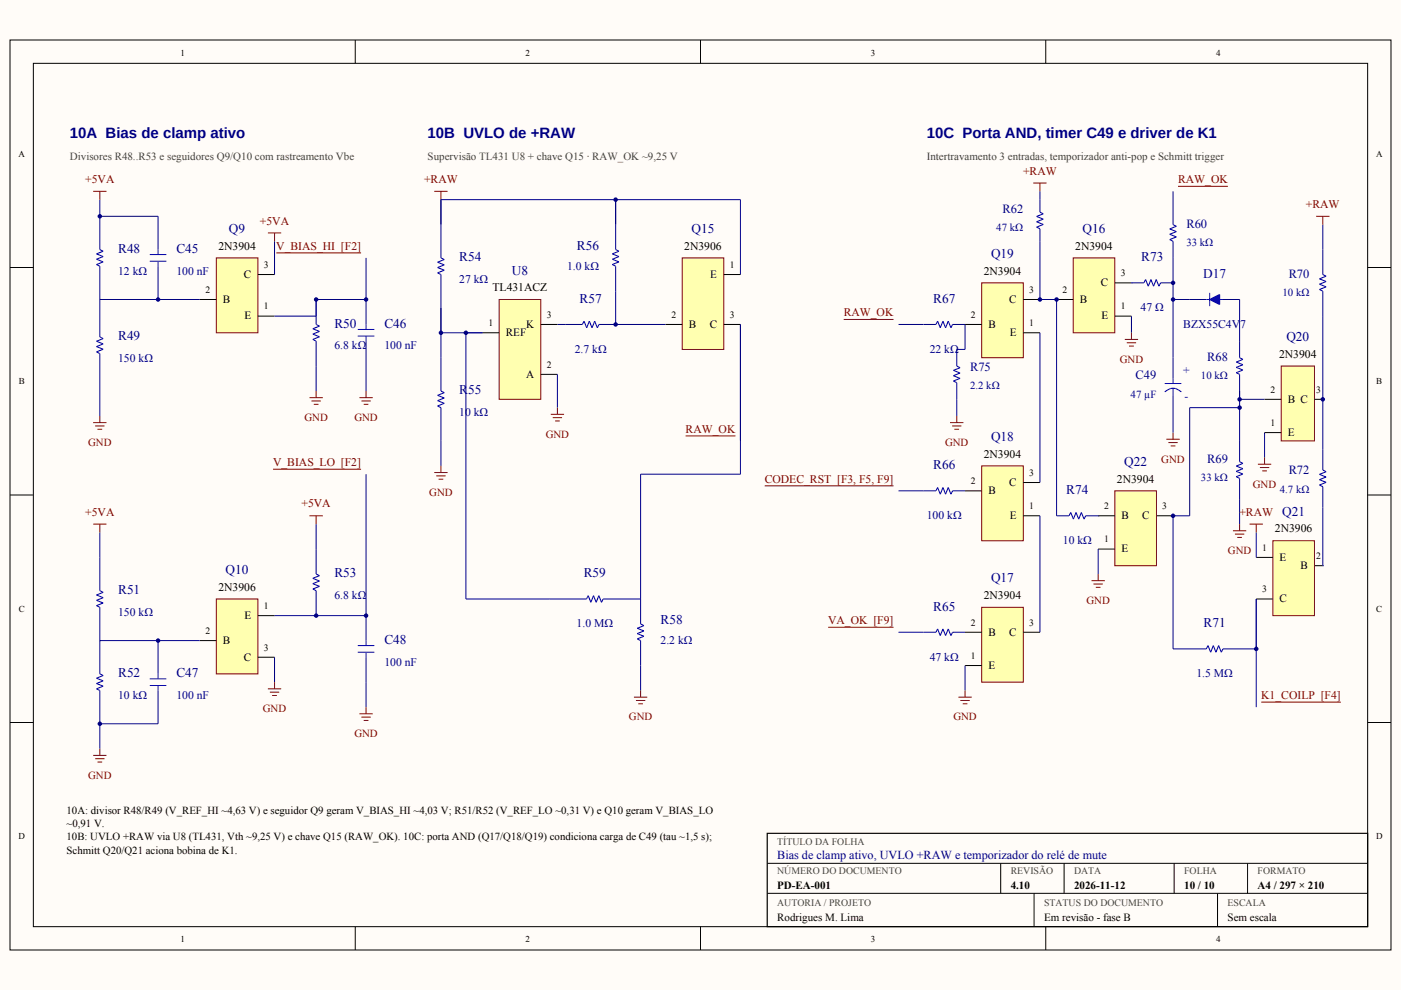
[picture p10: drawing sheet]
<svg xmlns="http://www.w3.org/2000/svg" width="297mm" height="210mm" viewBox="0 0 297 210" stroke-linecap="round" stroke-linejoin="round" font-family="sans-serif">
<path d="M0 0h297v209.9h-297z" fill-rule="evenodd" fill="#fffcf8"/>
<g fill="none" stroke="#000" stroke-width=".21">
<path d="M2.1 8.5h292.8v192.9h-292.8zM7.1 13.4h282.9v183.1h-282.9zM75.3 8.5v4.9M148.5 8.5v4.9M221.7 8.5v4.9M2.1 56.7h5M290 56.7h4.9M2.1 105h5M290 105h4.9M2.1 153.2h5M290 153.2h4.9M75.3 196.5v4.9"/>
<path d="M148.5 196.5v4.9M162.7 183h127.3M162.7 189.4h127.3M212.2 183v6.4M219.2 189.4v7.1M221.7 196.5v4.9M225.6 183v6.4M248.9 183v6.4M258.1 189.4v7.1M264.5 183v6.4"/>
</g>
<path d="M162.7 176.7h127.3v19.8h-127.3z" fill="none" stroke="#000" stroke-width=".25"/>
<path d="M21.2 42.3v10.6M21.2 56.4v15M21.2 45.9h12.3v7M33.5 56.4v7.1h-12.3M21.2 63.5h.1M21.2 75v13.2" fill="none" stroke="#000080" stroke-width=".21"/>
<path d="M21.2 52.9l.7 .4-1.4 .5 1.4 .6-1.4 .6 1.4 .5-1.4 .6 .7 .3M21.2 71.4l.7 .4-1.4 .6 1.4 .5-1.4 .6 1.4 .5-1.4 .6 .7 .4" fill="none" stroke="#00f" stroke-width=".23"/>
<path d="M19.8 40.6h2.8M21.2 40.6v1.7M19.8 89.6h2.8M20.2 90.3h2M20.7 91h1M21.2 88.2v1.4" fill="none" stroke="#800000" stroke-width=".21"/>
<path d="M31.7 54h3.6M31.7 55.4h3.6M33.5 52.9v1.1M33.5 55.4v1" fill="none" stroke="#00f" stroke-width=".21"/>
<path d="M45.9 54.7h8.8v15.9h-8.8z" fill-rule="evenodd" fill="#ffffb0" stroke="#800000" stroke-width=".21"/>
<path d="M54.7 58.2h3.5M42.3 63.5h3.6M54.7 67h3.5" fill="none" stroke="#000" stroke-width=".21"/>
<g fill="none" stroke="#000080" stroke-width=".21">
<path d="M58.2 51.2v7M77.6 54.7v14.1M33.5 63.5h8.8M58.2 67h8.8M67 72.3v10.6M77.6 63.5h-10.6v5.3M77.6 72.3v10.6M21.2 112.9v12.3M21.2 135.8h.1M21.2 128.8v14.1M21.2 135.8h12.3v7.1M21.2 146.4v12.4"/>
<path d="M33.5 146.4v7.1h-12.3"/>
</g>
<g fill="none" stroke="#800000" stroke-width=".21">
<path d="M56.8 49.4h2.8M58.2 49.4v1.8M58.6 53.6h18M65.6 84.3h2.8M66 85h2M66.5 85.7h1M67 82.9v1.4M76.2 84.3h2.8M76.6 85h2M77.1 85.7h1M77.6 82.9v1.4M19.8 111.1h2.8"/>
<path d="M21.2 111.1v1.8M21.2 158.8v1.4M19.8 160.2h2.8M20.2 160.9h2M20.7 161.6h1"/>
</g>
<path d="M67 68.8l.7 .3-1.4 .6 1.4 .6-1.4 .5 1.4 .6-1.4 .6 .7 .3M21.2 125.2l.7 .4-1.4 .6 1.4 .5-1.4 .6 1.4 .5-1.4 .6 .7 .4M21.2 142.9l.7 .3-1.4 .6 1.4 .6-1.4 .5 1.4 .6-1.4 .6 .7 .3" fill="none" stroke="#00f" stroke-width=".23"/>
<path d="M75.8 69.8h3.6M75.8 71.3h3.6M77.6 68.8v1M77.6 71.3v1M31.7 143.9h3.6M31.7 145.3h3.6M33.5 142.9v1M33.5 145.3v1.1" fill="none" stroke="#00f" stroke-width=".21"/>
<path d="M45.9 127h8.8v15.9h-8.8z" fill-rule="evenodd" fill="#ffffb0" stroke="#800000" stroke-width=".21"/>
<path d="M42.3 135.8h3.6M54.7 130.5h3.5M54.7 139.3h3.5" fill="none" stroke="#000" stroke-width=".21"/>
<path d="M93.5 42.3v12.4M93.5 58.2v24.7M93.5 86.4v12.4M67 111.1v10.6M77.6 100.5v35.3M33.5 135.8h8.8M58.2 139.3v5.3M58.2 130.5h19.4M67 125.2v5.3M77.6 139.3v10.6" fill="none" stroke="#000080" stroke-width=".21"/>
<g fill="none" stroke="#800000" stroke-width=".21">
<path d="M92.1 40.6h2.8M93.5 40.6v1.7M57.9 99.5h18.7M93.5 98.8v1.4M65.6 109.4h2.8M67 109.4v1.7M92.1 100.2h2.8M92.5 100.9h2M93 101.6h1M56.8 146.1h2.8M57.2 146.8h2M57.7 147.5h1"/>
<path d="M58.2 144.6v1.5M76.2 151.3h2.8M76.6 152h2M77.1 152.8h1M77.6 149.9v1.4"/>
</g>
<path d="M93.5 54.7l.7 .3-1.4 .6 1.4 .6-1.4 .5 1.4 .6-1.4 .6 .7 .3M93.5 82.9l.7 .4-1.4 .5 1.4 .6-1.4 .5 1.4 .6-1.4 .6 .7 .3M67 121.7l.7 .4-1.4 .5 1.4 .6-1.4 .6 1.4 .5-1.4 .6 .7 .3" fill="none" stroke="#00f" stroke-width=".23"/>
<path d="M75.8 136.9h3.6M75.8 138.3h3.6M77.6 135.8v1.1M77.6 138.3v1" fill="none" stroke="#00f" stroke-width=".21"/>
<path d="M105.8 63.5h8.9v21.2h-8.9z" fill-rule="evenodd" fill="#ffffb0" stroke="#800000" stroke-width=".21"/>
<path d="M102.3 70.6h3.5M114.7 68.8h3.5M114.7 79.4h3.5" fill="none" stroke="#000" stroke-width=".21"/>
<path d="M93.5 47.6v-5.3h37v10.6M130.5 56.4v12.4h-3.5M93.5 65.3v5.3h8.8M118.2 79.4v7M118.2 68.8h5.3" fill="none" stroke="#000080" stroke-width=".21"/>
<path d="M116.8 87.8h2.8M117.2 88.5h2M117.7 89.3h1M118.2 86.4v1.4" fill="none" stroke="#800000" stroke-width=".21"/>
<path d="M130.5 52.9l.7 .4-1.4 .5 1.4 .6-1.4 .6 1.4 .5-1.4 .6 .7 .3M123.5 68.8l.3-.7 .6 1.4 .6-1.4 .5 1.4 .6-1.4 .5 1.4 .4-.7" fill="none" stroke="#00f" stroke-width=".23"/>
<path d="M144.6 54.7h8.9v19.4h-8.9z" fill-rule="evenodd" fill="#ffffb0" stroke="#800000" stroke-width=".21"/>
<path d="M153.5 58.2h3.5M141.1 68.8h3.5M153.5 68.8h3.5" fill="none" stroke="#000" stroke-width=".21"/>
<path d="M130.5 47.6v-5.3h26.5v15.9M102.3 70.6h-3.5v56.4h25.6M130.5 68.8h10.6M157 68.8v31.7h-21.2v31.8M190.5 68.8h7.9M202 68.8h2.6v5.3h-1.8v3.5M202.8 81.1v7.1M127.9 127h7.9M135.8 135.8v10.6" fill="none" stroke="#000080" stroke-width=".21"/>
<path d="M178.9 67.7h10.5M145.4 92.4h10.5M201.4 89.6h2.9M201.9 90.3h1.9M202.4 91h.9M202.8 88.2v1.4M134.4 147.8h2.8M134.8 148.5h2M135.3 149.2h1M135.8 146.4v1.4" fill="none" stroke="#800000" stroke-width=".21"/>
<path d="M198.4 68.8l.4-.7 .6 1.4 .5-1.4 .6 1.4 .5-1.4 .6 1.4 .4-.7M202.8 77.6l.8 .4-1.5 .5 1.5 .6-1.5 .6 1.5 .5-1.5 .6 .7 .3M124.4 127l.3-.7 .6 1.4 .5-1.4 .6 1.4 .6-1.4 .5 1.4 .4-.7M135.8 132.3l.7 .3-1.4 .6 1.4 .6-1.4 .5 1.4 .6-1.4 .6 .7 .3" fill="none" stroke="#00f" stroke-width=".23"/>
<path d="M208.1 60h8.9v15.8h-8.9z" fill-rule="evenodd" fill="#ffffb0" stroke="#800000" stroke-width=".21"/>
<path d="M204.6 68.8h3.5M217 70.6h3.5M217 63.5h3.5" fill="none" stroke="#000" stroke-width=".21"/>
<path d="M190.5 104.1h7.9M202 104.1h2.6" fill="none" stroke="#000080" stroke-width=".21"/>
<path d="M198.4 104.1l.4-.7 .6 1.4 .5-1.4 .6 1.4 .5-1.4 .6 1.4 .4-.7" fill="none" stroke="#00f" stroke-width=".23"/>
<path d="M162.1 103h27.3" fill="none" stroke="#800000" stroke-width=".21"/>
<path d="M208.1 98.8h8.9v15.9h-8.9z" fill-rule="evenodd" fill="#ffffb0" stroke="#800000" stroke-width=".21"/>
<path d="M204.6 104.1h3.5M217 109.4h3.5M217 102.3h3.5" fill="none" stroke="#000" stroke-width=".21"/>
<path d="M220.5 70.6v31.7M190.5 134.1h7.9M202 134.1h2.6" fill="none" stroke="#000080" stroke-width=".21"/>
<path d="M198.4 134.1l.4-.8 .6 1.5 .5-1.5 .6 1.5 .5-1.5 .6 1.5 .4-.7" fill="none" stroke="#00f" stroke-width=".23"/>
<path d="M175.6 133h13.8" fill="none" stroke="#800000" stroke-width=".21"/>
<path d="M208.1 128.8h8.9v15.8h-8.9z" fill-rule="evenodd" fill="#ffffb0" stroke="#800000" stroke-width=".21"/>
<path d="M204.6 134.1h3.5M217 134.1h3.5M204.6 141.1h3.5" fill="none" stroke="#000" stroke-width=".21"/>
<path d="M220.5 40.6v4.4M220.5 48.5v15M220.5 109.4v24.7M204.6 141.1v5.3" fill="none" stroke="#000080" stroke-width=".21"/>
<path d="M219.1 38.8h2.8M220.5 38.8v1.8M203.2 147.8h2.8M203.6 148.5h2M204.1 149.2h1M204.6 146.4v1.4" fill="none" stroke="#800000" stroke-width=".21"/>
<path d="M220.5 45l.7 .3-1.4 .6 1.4 .6-1.4 .5 1.4 .6-1.4 .6 .7 .3" fill="none" stroke="#00f" stroke-width=".23"/>
<path d="M227.5 54.7h8.9v15.9h-8.9z" fill-rule="evenodd" fill="#ffffb0" stroke="#800000" stroke-width=".21"/>
<path d="M236.4 60h3.5M224 63.5h3.5M236.4 67h3.5" fill="none" stroke="#000" stroke-width=".21"/>
<path d="M239.9 60h.1M239.9 60h2.6M246.1 60h2.6M220.5 63.5h3.5M224 63.5h.1M224 63.5v45.9h2.7M239.9 67v3.6M230.2 109.4h2.6" fill="none" stroke="#000080" stroke-width=".21"/>
<path d="M238.5 72h2.8M238.9 72.7h2M239.4 73.4h1M239.9 70.6v1.4" fill="none" stroke="#800000" stroke-width=".21"/>
<path d="M242.5 60l.4-.7 .6 1.4 .5-1.4 .6 1.4 .5-1.4 .6 1.4 .4-.7M226.7 109.4l.3-.7 .6 1.4 .5-1.4 .6 1.4 .6-1.4 .5 1.4 .4-.7" fill="none" stroke="#00f" stroke-width=".23"/>
<path d="M236.4 104.1h8.8v15.8h-8.8z" fill-rule="evenodd" fill="#ffffb0" stroke="#800000" stroke-width=".21"/>
<path d="M232.8 109.4h3.6M232.8 116.4h3.6M245.2 109.4h3.5" fill="none" stroke="#000" stroke-width=".21"/>
<path d="M248.7 40.6v7M248.7 51.2v8.8M252.2 63.5h3.6M259.3 63.5h3.5M232.8 109.4h.1M232.8 116.4v5.3" fill="none" stroke="#000080" stroke-width=".21"/>
<path d="M249.8 39.5h10.5M231.4 123.1h2.8M231.8 123.8h2M232.3 124.5h1M232.8 121.7v1.4" fill="none" stroke="#800000" stroke-width=".21"/>
<path d="M248.7 47.6l.7 .4-1.4 .5 1.4 .6-1.4 .6 1.4 .5-1.4 .6 .7 .4" fill="none" stroke="#00f" stroke-width=".23"/>
<path d="M256.5 63.5l2.1-1.1v2.2z" fill="#00f"/>
<path d="M256.5 63.5l2.1-1.1v2.2zM262.8 75.8l.7 .4-1.4 .6 1.4 .5-1.4 .6 1.4 .6-1.4 .5 .7 .4M246.9 83.1a2.39 2.39 0 0 1 3.6 0M262.8 97.9l.7 .3-1.4 .6 1.4 .6-1.4 .5 1.4 .6-1.4 .6 .7 .3" fill="none" stroke="#00f" stroke-width=".23"/>
<path d="M255.8 63.5h.7M256.5 62.1v2.8M258.6 63.5h.7M246.9 81.3h3.6M248.7 80.3v1M248.7 82.3v1.5" fill="none" stroke="#00f" stroke-width=".21"/>
<path d="M248.7 60v20.3M248.7 63.5h3.5M262.8 63.5v12.3M262.8 79.4v18.5M248.7 83.8v7.9M262.8 86.4h-10.6v23h-3.5M248.7 109.4h.1M262.8 101.4v9.7" fill="none" stroke="#000080" stroke-width=".21"/>
<path d="M247.3 93.1h2.8M247.7 93.8h2M248.2 94.5h1M248.7 91.7v1.4M261.4 112.5h2.8M261.8 113.2h2M262.3 113.9h1M262.8 111.1v1.4" fill="none" stroke="#800000" stroke-width=".21"/>
<path d="M271.6 77.6h7.1v15.9h-7.1z" fill-rule="evenodd" fill="#ffffb0" stroke="#800000" stroke-width=".21"/>
<path d="M268.1 84.7h3.5M268.1 91.7h3.5M278.7 84.7h1.8" fill="none" stroke="#000" stroke-width=".21"/>
<path d="M280.5 47.6v10.6M280.5 61.7v38M262.8 82.9v1.8h5.3M268.1 91.7v5.3M280.5 103.2v4.4" fill="none" stroke="#000080" stroke-width=".21"/>
<path d="M279 45.9h2.9M280.5 45.9v1.7M266.7 98.4h2.8M267.1 99.1h2M267.6 99.8h1M268.1 97v1.4" fill="none" stroke="#800000" stroke-width=".21"/>
<path d="M280.5 58.2l.7 .4-1.4 .5 1.4 .6-1.4 .6 1.4 .5-1.4 .6 .7 .3M280.5 99.7l.7 .3-1.4 .6 1.4 .5-1.4 .6 1.4 .6-1.4 .5 .7 .4" fill="none" stroke="#00f" stroke-width=".23"/>
<path d="M269.9 114.7h8.8v15.8h-8.8z" fill-rule="evenodd" fill="#ffffb0" stroke="#800000" stroke-width=".21"/>
<path d="M266.3 118.2h3.6M278.7 119.9h1.8M266.3 127h3.6" fill="none" stroke="#000" stroke-width=".21"/>
<path d="M248.7 109.4v28.2h7.1M266.3 112.9v5.3M280.5 119.9h.1M280.5 107.6v12.3M259.3 137.6h7M266.3 127v22.9" fill="none" stroke="#000080" stroke-width=".21"/>
<path d="M264.9 111.1h2.9M266.3 111.1v1.8M267.4 148.9h16.9" fill="none" stroke="#800000" stroke-width=".21"/>
<path d="M255.8 137.6l.3-.7 .6 1.4 .5-1.4 .6 1.4 .6-1.4 .5 1.4 .4-.7" fill="none" stroke="#00f" stroke-width=".23"/>
<g fill="#000080">
<circle cx="21.2" cy="45.9" r=".48"/>
<circle cx="33.5" cy="63.5" r=".48"/>
<circle cx="67" cy="63.5" r=".48"/>
<circle cx="77.6" cy="63.5" r=".48"/>
<circle cx="21.2" cy="153.5" r=".48"/>
<circle cx="33.5" cy="135.8" r=".48"/>
<circle cx="67" cy="130.5" r=".48"/>
<circle cx="77.6" cy="130.5" r=".48"/>
<circle cx="93.5" cy="70.6" r=".48"/>
<circle cx="98.8" cy="70.6" r=".48"/>
<circle cx="130.5" cy="42.3" r=".48"/>
<circle cx="130.5" cy="68.8" r=".48"/>
<circle cx="220.5" cy="63.5" r=".48"/>
<circle cx="224" cy="63.5" r=".48"/>
<circle cx="248.7" cy="60" r=".48"/>
<circle cx="248.7" cy="63.5" r=".48"/>
<circle cx="262.8" cy="84.7" r=".48"/>
<circle cx="262.8" cy="86.4" r=".48"/>
<circle cx="248.7" cy="109.4" r=".48"/>
<circle cx="280.5" cy="84.7" r=".48"/>
<circle cx="266.3" cy="137.6" r=".48"/>
</g>
<g font-size="3.2" fill="#000080">
<text x="14.8" y="29.3">10A Bias de clamp ativo</text>
<text x="90.7" y="29.3">10B UVLO de +RAW</text>
<text x="196.5" y="29.3">10C Porta AND, timer C49 e driver de K1</text>
</g>
<g font-size="2.8" fill="#000080">
<text x="25" y="53.6">R48</text>
<text x="37.4" y="53.6">C45</text>
<text x="48.5" y="49.4">Q9</text>
<text x="122.3" y="52.9">R56</text>
<text x="146.6" y="49.4">Q15</text>
<text x="229.5" y="49.4">Q16</text>
<text x="97.4" y="55.4">R54</text>
<text x="108.5" y="58.2">U8</text>
<text x="210.1" y="54.7">Q19</text>
<text x="241.9" y="55.4">R73</text>
<text x="255.1" y="58.9">D17</text>
<text x="122.9" y="64.2">R57</text>
<text x="197.8" y="64.2">R67</text>
<text x="70.9" y="69.5">R50</text>
<text x="81.5" y="69.5">C46</text>
<text x="25" y="72.1">R49</text>
<text x="272.7" y="72.3">Q20</text>
<text x="97.4" y="83.6">R55</text>
<text x="210.1" y="93.5">Q18</text>
<text x="197.8" y="99.5">R66</text>
<text x="238.3" y="98.8">Q22</text>
<text x="226.1" y="104.8">R74</text>
<text x="271.9" y="109.4">Q21</text>
<text x="25" y="125.9">R51</text>
<text x="47.8" y="121.7">Q10</text>
<text x="70.9" y="122.4">R53</text>
<text x="123.8" y="122.4">R59</text>
<text x="210.1" y="123.5">Q17</text>
<text x="197.8" y="129.5">R65</text>
<text x="81.5" y="136.5">C48</text>
<text x="140.1" y="132.3">R58</text>
<text x="255.2" y="133">R71</text>
<text x="25" y="143.6">R52</text>
<text x="37.4" y="143.6">C47</text>
</g>
<g font-size="2.6" fill="#000080">
<text x="212.5" y="45.2">R62</text>
<text x="251.5" y="48.3">R60</text>
<text x="273.2" y="58.9">R70</text>
<text x="255.9" y="76.6">R68</text>
<text x="205.7" y="78.7">R75</text>
<text x="240.8" y="80.4">C49</text>
<text x="255.9" y="98.1">R69</text>
<text x="273.2" y="100.5">R72</text>
<text x="164.8" y="182.2">Bias de clamp ativo, UVLO +RAW e temporizador do relé de mute</text>
</g>
<g font-size="2.5" fill="#800000">
<text x="18.1" y="38.8">+5VA</text>
<text x="89.9" y="38.8">+RAW</text>
<text x="216.9" y="37">+RAW</text>
<text x="249.8" y="38.8">RAW_OK</text>
<text x="55.1" y="47.6">+5VA</text>
<text x="276.9" y="44.1">+RAW</text>
<text x="58.6" y="52.9">V_BIAS_HI [F2]</text>
<text x="178.9" y="67">RAW_OK</text>
<text x="145.4" y="91.7">RAW_OK</text>
<text x="57.9" y="98.8">V_BIAS_LO [F2]</text>
<text x="63.9" y="107.6">+5VA</text>
<text x="162.1" y="102.3">CODEC_RST [F3, F5, F9]</text>
<text x="18.1" y="109.4">+5VA</text>
<text x="262.8" y="109.4">+RAW</text>
<text x="175.6" y="132.3">VA_OK [F9]</text>
<text x="267.4" y="148.2">K1_COILP [F4]</text>
</g>
<g font-size="2.5">
<text x="46.3" y="52.9">2N3904</text>
<text x="145.1" y="52.9">2N3906</text>
<text x="228" y="52.9">2N3904</text>
<text x="208.6" y="58.2">2N3904</text>
<text x="104.4" y="61.7">TL431ACZ</text>
<text x="271.2" y="75.8">2N3904</text>
<text x="208.6" y="97">2N3904</text>
<text x="236.8" y="102.3">2N3904</text>
<text x="270.3" y="112.9">2N3906</text>
<text x="46.3" y="125.2">2N3906</text>
<text x="208.6" y="127">2N3904</text>
</g>
<g font-size="2.5" fill="#000080">
<text x="25" y="58.2">12 kΩ</text>
<text x="37.4" y="58.2">100 nF</text>
<text x="97.4" y="60">27 kΩ</text>
<text x="120.2" y="57.2">1.0 kΩ</text>
<text x="241.8" y="66">47 Ω</text>
<text x="250.9" y="69.5">BZX55C4V7</text>
<text x="25" y="76.7">150 kΩ</text>
<text x="70.9" y="74.1">6.8 kΩ</text>
<text x="81.5" y="74.1">100 nF</text>
<text x="121.8" y="74.8">2.7 kΩ</text>
<text x="197.1" y="74.8">22 kΩ</text>
<text x="97.4" y="88.2">10 kΩ</text>
<text x="196.5" y="110.1">100 kΩ</text>
<text x="225.3" y="115.4">10 kΩ</text>
<text x="25" y="130.5">150 kΩ</text>
<text x="70.9" y="127">6.8 kΩ</text>
<text x="122.3" y="133">1.0 MΩ</text>
<text x="140.1" y="136.5">2.2 kΩ</text>
<text x="81.5" y="141.1">100 nF</text>
<text x="197.1" y="140.1">47 kΩ</text>
<text x="253.7" y="143.6">1.5 MΩ</text>
<text x="25" y="148.2">10 kΩ</text>
<text x="37.4" y="148.2">100 nF</text>
</g>
<g font-size="2.5" fill="#00f">
<text x="250.8" y="79.2">+</text>
<text x="251.1" y="84.8">-</text>
</g>
<g font-size="2.4">
<text x="51.7" y="58.9">C</text>
<text x="150.6" y="58.9">E</text>
<text x="47.3" y="64.2">B</text>
<text x="214" y="64.2">C</text>
<text x="229" y="64.2">B</text>
<text x="233.4" y="60.7">C</text>
<text x="51.8" y="67.7">E</text>
<text x="107.2" y="71.3">REF</text>
<text x="111.5" y="69.5">K</text>
<text x="146" y="69.5">B</text>
<text x="150.5" y="69.5">C</text>
<text x="209.5" y="69.5">B</text>
<text x="214.1" y="71.3">E</text>
<text x="233.5" y="67.7">E</text>
<text x="111.5" y="80.1">A</text>
<text x="273" y="85.4">B C</text>
<text x="273" y="92.4">E</text>
<text x="209.5" y="104.8">B</text>
<text x="214" y="103">C</text>
<text x="214.1" y="110.1">E</text>
<text x="237.8" y="110.1">B</text>
<text x="242.2" y="110.1">C</text>
<text x="237.8" y="117.1">E</text>
<text x="271.3" y="118.9">E</text>
<text x="275.7" y="120.7">B</text>
<text x="51.8" y="131.2">E</text>
<text x="271.3" y="127.7">C</text>
<text x="47.3" y="136.5">B</text>
<text x="209.5" y="134.8">B</text>
<text x="214" y="134.8">C</text>
<text x="51.7" y="140.1">C</text>
<text x="209.5" y="141.8">E</text>
</g>
<g font-size="2.3" fill="#404040">
<text x="14.8" y="33.9">Divisores R48..R53 e seguidores Q9/Q10 com rastreamento Vbe</text>
<text x="90.7" y="33.9">Supervisão TL431 U8 + chave Q15 · RAW_OK ~9,25 V</text>
<text x="196.5" y="33.9">Intertravamento 3 entradas, temporizador anti-pop e Schmitt trigger</text>
</g>
<g font-size="2.3" fill="#000080">
<text x="211.2" y="49">47 kΩ</text>
<text x="251.5" y="52.2">33 kΩ</text>
<text x="271.9" y="62.8">10 kΩ</text>
<text x="205.7" y="82.6">2.2 kΩ</text>
<text x="254.6" y="80.4">10 kΩ</text>
<text x="239.7" y="84.3">47 µF</text>
<text x="254.6" y="102">33 kΩ</text>
<text x="271.3" y="104.4">4.7 kΩ</text>
</g>
<g font-size="2.3" fill="#800000">
<text x="237.4" y="76.9">GND</text>
<text x="64.5" y="89.3">GND</text>
<text x="75.1" y="89.3">GND</text>
<text x="18.7" y="94.5">GND</text>
<text x="115.7" y="92.8">GND</text>
<text x="200.4" y="94.5">GND</text>
<text x="246.2" y="98.1">GND</text>
<text x="91" y="105.1">GND</text>
<text x="265.6" y="103.4">GND</text>
<text x="260.3" y="117.5">GND</text>
<text x="230.3" y="128.1">GND</text>
<text x="55.7" y="151">GND</text>
<text x="133.3" y="152.8">GND</text>
<text x="202.1" y="152.8">GND</text>
<text x="75.1" y="156.3">GND</text>
<text x="18.7" y="165.1">GND</text>
</g>
<g font-size="2.3">
<text x="14.1" y="172.5">10A: divisor R48/R49 (V_REF_HI ~4,63 V) e seguidor Q9 geram V_BIAS_HI ~4,03 V; R51/R52 (V_REF_LO ~0,31 V) e Q10 geram V_BIAS_LO</text>
<text x="14.1" y="175.3">~0,91 V.</text>
<text x="14.1" y="178.2">10B: UVLO +RAW via U8 (TL431, Vth ~9,25 V) e chave Q15 (RAW_OK). 10C: porta AND (Q17/Q18/Q19) condiciona carga de C49 (tau ~1,5 s);</text>
<text x="14.1" y="181">Schmitt Q20/Q21 aciona bobina de K1.</text>
<text x="164.8" y="188.6">PD-EA-001</text>
<text x="214.3" y="188.6">4.10</text>
<text x="227.7" y="188.6">2026-11-12</text>
<text x="251.1" y="188.6">10 / 10</text>
<text x="266.6" y="188.6">A4 / 297 × 210</text>
<text x="164.8" y="195.2">Rodrigues M. Lima</text>
<text x="221.4" y="195.2">Em revisão - fase B</text>
<text x="260.3" y="195.2">Sem escala</text>
</g>
<g font-size="2.1" fill="#404040">
<text x="164.8" y="179.1">TÍTULO DA FOLHA</text>
<text x="164.8" y="185.4">NÚMERO DO DOCUMENTO</text>
<text x="214.3" y="185.4">REVISÃO</text>
<text x="227.7" y="185.4">DATA</text>
<text x="251.1" y="185.4">FOLHA</text>
<text x="266.6" y="185.4">FORMATO</text>
<text x="164.8" y="192.1">AUTORIA / PROJETO</text>
<text x="221.4" y="192.1">STATUS DO DOCUMENTO</text>
<text x="260.3" y="192.1">ESCALA</text>
</g>
<g font-size="2">
<text x="55.9" y="56.8">3</text>
<text x="154.7" y="56.8">1</text>
<text x="237.6" y="58.6">3</text>
<text x="43.6" y="62.1">2</text>
<text x="55.9" y="65.6">1</text>
<text x="218.2" y="62.1">3</text>
<text x="225.3" y="62.1">2</text>
<text x="237.6" y="65.6">1</text>
<text x="103.6" y="69.1">1</text>
<text x="115.9" y="67.4">3</text>
<text x="142.4" y="67.4">2</text>
<text x="154.7" y="67.4">3</text>
<text x="205.9" y="67.4">2</text>
<text x="218.2" y="69.1">1</text>
<text x="115.9" y="78">2</text>
<text x="269.4" y="83.3">2</text>
<text x="279.1" y="83.3">3</text>
<text x="269.4" y="90.3">1</text>
<text x="218.2" y="100.9">3</text>
<text x="205.9" y="102.7">2</text>
<text x="218.2" y="108">1</text>
<text x="234.1" y="108">2</text>
<text x="246.4" y="108">3</text>
<text x="234.1" y="115">1</text>
<text x="267.6" y="116.8">1</text>
<text x="279.1" y="118.5">2</text>
<text x="267.6" y="125.6">3</text>
<text x="55.9" y="129.1">1</text>
<text x="43.6" y="134.4">2</text>
<text x="55.9" y="137.9">3</text>
<text x="205.9" y="132.6">2</text>
<text x="218.2" y="132.6">3</text>
<text x="205.9" y="139.7">1</text>
</g>
<g font-size="1.9">
<text x="38.2" y="11.8">1</text>
<text x="111.4" y="11.8">2</text>
<text x="184.6" y="11.8">3</text>
<text x="257.8" y="11.8">4</text>
<text x="3.9" y="33.2">A</text>
<text x="291.8" y="33.2">A</text>
<text x="4" y="81.5">B</text>
<text x="291.8" y="81.5">B</text>
<text x="4" y="129.7">C</text>
<text x="291.8" y="129.7">C</text>
<text x="3.9" y="177.9">D</text>
<text x="291.8" y="177.9">D</text>
<text x="38.2" y="199.8">1</text>
<text x="111.4" y="199.8">2</text>
<text x="184.6" y="199.8">3</text>
<text x="257.8" y="199.8">4</text>
</g>
</svg>
